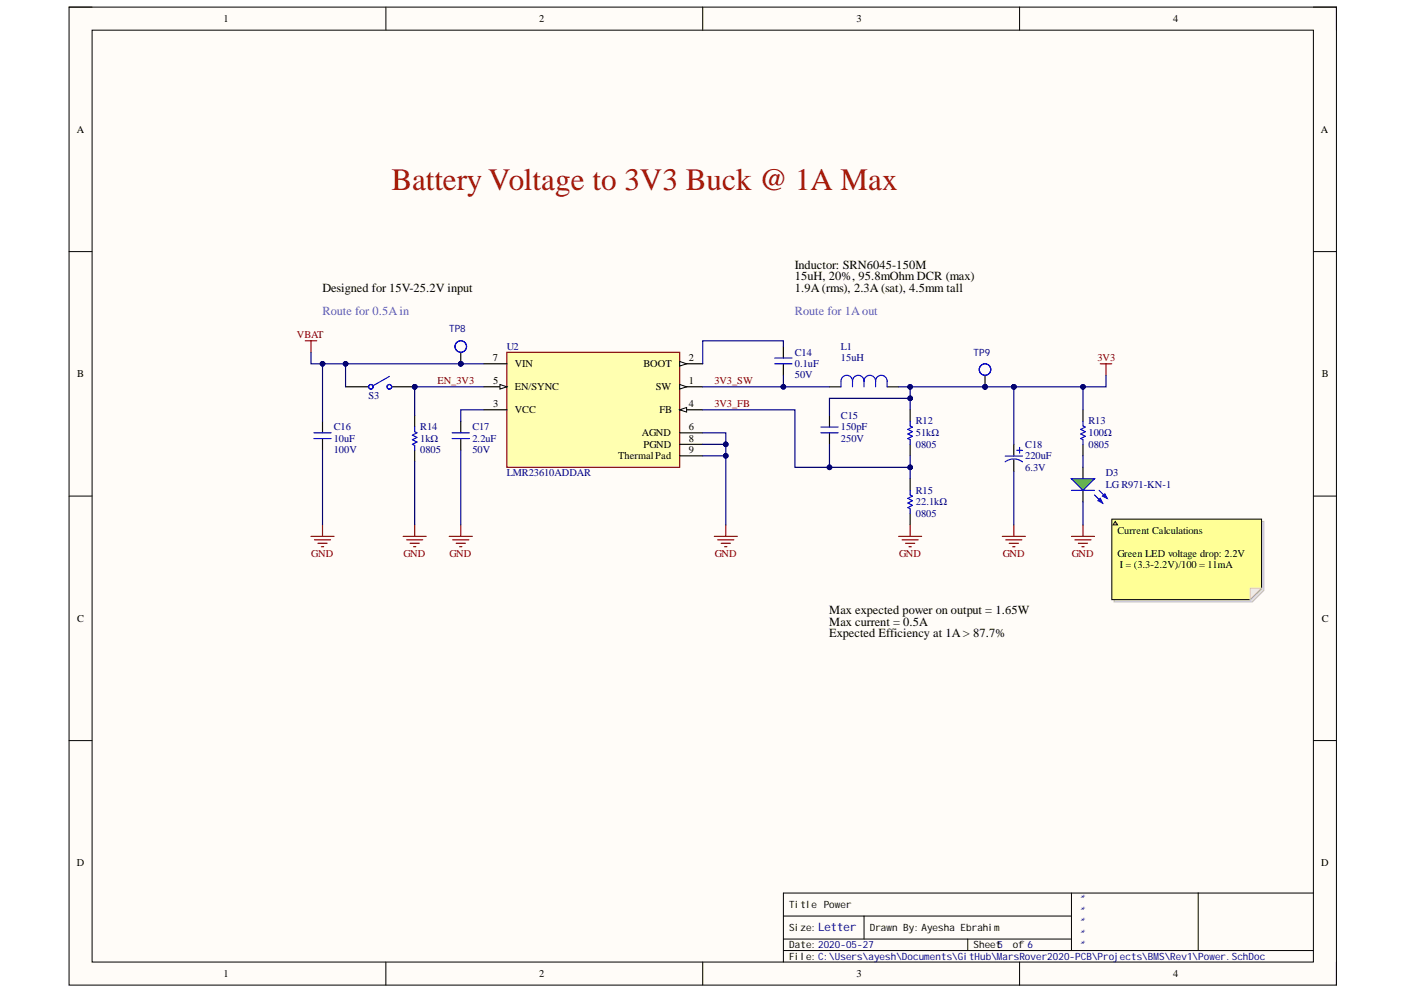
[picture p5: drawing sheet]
<svg xmlns="http://www.w3.org/2000/svg" width="297mm" height="210mm" viewBox="0 0 297 210" stroke-linecap="round" stroke-linejoin="round" font-family="sans-serif">
<path d="M14.6 1.5h267.5v206.5h-267.5z" fill-rule="evenodd" fill="#fffcf8"/>
<path d="M14.6 1.5h267.5v206.5h-267.5z" fill="none" stroke="#000" stroke-width=".21"/>
<path d="M19.4 6.4h257.9v196.8h-257.9z" fill-rule="evenodd" fill="#fffcf8"/>
<g fill="none" stroke="#000" stroke-width=".21">
<path d="M14.6 1.5h4.8M19.4 6.4h257.9v196.8h-257.9zM81.5 1.5v4.9M148.4 1.5v4.9M215.2 1.5v4.9M277.3 1.5h4.8v4.9M14.6 53.1h4.8M277.3 53.1h4.8M14.6 104.8h4.8M277.3 104.8h4.8M14.6 156.4h4.8M277.3 156.4h4.8"/>
<path d="M165.4 193.4h60.8M165.4 198.3h60.8M182.4 193.4v4.9M204.3 198.3v2.4M226.2 188.6v12.1M253 188.6v12.1M277.3 188.6h-111.9v14.6M81.5 203.2v4.8M148.4 203.2v4.8M165.4 200.7h111.9M215.2 203.2v4.8M282.1 203.2v4.8"/>
</g>
<path d="M228.6 98.7v2.4M228.6 103.5v2.5" fill="none" stroke="#000" stroke-width=".24"/>
<path d="M226.2 101.1h4.9l-2.5 2.4z" fill="#0f0"/>
<path d="M226.2 101.1h4.9l-2.5 2.4zM231.1 104.5l1.7 1.7M232 103.5l1.7 1.7" fill="none" stroke="#00f" stroke-width=".24"/>
<path d="M231.8 105.7l.5-.5 .5 1z" fill="#00f"/>
<path d="M231.8 105.7l.5-.5 .5 1z" fill="none" stroke="#00f" stroke-width=".24"/>
<path d="M232.8 104.8l.5-.5 .4 .9z" fill="#00f"/>
<path d="M226.2 103.5h4.9M232.8 104.8l.5-.5 .4 .9z" fill="none" stroke="#00f" stroke-width=".24"/>
<path d="M226.2 113.3h4.9M226.9 114h3.4M227.7 114.7h1.9M228.4 115.5h.5M228.6 110.8v2.5" fill="none" stroke="#800000" stroke-width=".24"/>
<path d="M107 74.4h36.5v24.3h-36.5z" fill-rule="evenodd" fill="#ffffb0"/>
<path d="M107 74.4h36.5v24.3h-36.5z" fill="none" stroke="#800000" stroke-width=".24"/>
<path d="M102.1 76.8h4.9M143.5 76.8h4.9M102.1 86.5h4.9" fill="none" stroke="#000" stroke-width=".24"/>
<path d="M143.5 76.3l1.5 .5-1.5 .5z" fill="#f8fcff"/>
<path d="M143.5 76.3l1.5 .5-1.5 .5z" fill="none" stroke="#000" stroke-width=".21"/>
<path d="M102.1 81.7h4.9" fill="none" stroke="#000" stroke-width=".24"/>
<path d="M105.5 81.2l1.5 .5-1.5 .5z" fill="#f8fcff"/>
<path d="M105.5 81.2l1.5 .5-1.5 .5z" fill="none" stroke="#000" stroke-width=".21"/>
<path d="M143.5 86.5h4.9" fill="none" stroke="#000" stroke-width=".24"/>
<path d="M143.5 86.5l1.5-.4v.9z" fill="#f8fcff"/>
<path d="M143.5 86.5l1.5-.4v.9z" fill="none" stroke="#000" stroke-width=".21"/>
<path d="M143.5 81.7h4.9" fill="none" stroke="#000" stroke-width=".24"/>
<path d="M143.5 81.2l1.5 .5-1.5 .5z" fill="#f8fcff"/>
<path d="M143.5 81.2l1.5 .5-1.5 .5z" fill="none" stroke="#000" stroke-width=".21"/>
<g fill="none" stroke="#000" stroke-width=".24">
<path d="M165.4 73.2v2.4M165.4 76.8v2.5M97.3 89v2.4M97.3 92.6v2.4M143.5 96.3h4.9M143.5 91.4h4.9M143.5 93.8h4.9M175.1 87.8v2.4M175.1 91.4v2.4M192.1 86.5v2.5M192.1 93.8v2.5M192.1 101.1v2.4"/>
<path d="M192.1 108.4v2.4"/>
</g>
<g fill="none" stroke="#800000" stroke-width=".24">
<path d="M64.4 72h2.5M65.7 72v2.4M232.3 76.8h2.4M233.5 76.8v2.5M65.7 113.3h4.8M66.4 114h3.4M67.1 114.7h2M67.8 115.5h.5M68.1 110.8v2.5M94.8 113.3h4.9M95.6 114h3.4M96.3 114.7h2"/>
<path d="M97 115.5h.5M97.3 110.8v2.5M150.8 113.3h4.9M151.5 114h3.4M152.3 114.7h1.9M153 115.5h.5M153.2 110.8v2.5M189.7 113.3h4.9M190.4 114h3.4M191.2 114.7h1.9M191.9 115.5h.5M192.1 110.8v2.5"/>
</g>
<path d="M163.6 76.8h3.6M163.6 75.6h3.6M95.4 92.6h3.7M95.4 91.4h3.7M173.3 91.4h3.6M173.3 90.2h3.6M192.1 89v.9l.5 .3-.9 .5 .9 .5-.9 .4 .9 .5-.9 .5 .4 .3v.9M192.1 103.5v1l.5 .3-.9 .4 .9 .5-.9 .5 .9 .5-.9 .5 .4 .2v1" fill="none" stroke="#00f" stroke-width=".24"/>
<circle cx="97.3" cy="76.8" r=".49" fill="#000080"/>
<circle cx="97.3" cy="76.8" r=".49" fill="none" stroke="#000080" stroke-width=".21"/>
<path d="M97.3 74.4v2.4" fill="none" stroke="#000" stroke-width=".24"/>
<circle cx="97.3" cy="76.8" r=".49" fill="#000080"/>
<circle cx="97.3" cy="76.8" r=".49" fill="none" stroke="#000080" stroke-width=".21"/>
<circle cx="97.3" cy="73.2" r="1.22" fill="none" stroke="#00f" stroke-width=".24"/>
<circle cx="208" cy="81.7" r=".49" fill="#000080"/>
<circle cx="208" cy="81.7" r=".49" fill="none" stroke="#000080" stroke-width=".21"/>
<path d="M208 79.3v2.4" fill="none" stroke="#000" stroke-width=".24"/>
<circle cx="208" cy="81.7" r=".49" fill="#000080"/>
<circle cx="208" cy="81.7" r=".49" fill="none" stroke="#000080" stroke-width=".21"/>
<g fill="none" stroke="#00f" stroke-width=".24">
<path d="M66.3 92.6h3.6M66.3 91.4h3.6M180 80.5a1.22 1.22 0 0 1 1.2-1.2 1.22 1.22 0 0 1 1.2 1.2M180 80.5a1.22 1.22 0 0 0-1.2-1.2 1.22 1.22 0 0 0-1.3 1.2v1.2M180 80.5v1.2M182.4 80.5a1.22 1.22 0 0 1 1.2-1.2 1.22 1.22 0 0 1 1.3 1.2M182.4 80.5v1.2M184.9 80.5a1.22 1.22 0 0 1 1.2-1.2 1.22 1.22 0 0 1 1.2 1.2v1.2M184.9 80.5v1.2M212.2 97.5a3 3 0 0 1 3.7 0M212.2 96.3h3.7M214.6 95.1h1.3"/>
<path d="M215.2 94.5v1.2"/>
<circle cx="208" cy="78" r="1.22"/>
<circle cx="208" cy="78" r="1.21"/>
</g>
<path d="M85.1 113.3h4.9M85.8 114h3.4M86.6 114.7h1.9M87.3 115.5h.5M87.5 110.8v2.5M211.6 113.3h4.9M212.3 114h3.4M213.1 114.7h1.9M213.8 115.5h.5M214 110.8v2.5" fill="none" stroke="#800000" stroke-width=".24"/>
<path d="M68.1 89v2.4M68.1 92.6v2.4M175.1 81.7h2.4M187.3 81.7h2.4M214 93.8v2.5M214 97.1v2.4" fill="none" stroke="#000" stroke-width=".24"/>
<circle cx="87.5" cy="81.7" r=".49" fill="#000080"/>
<circle cx="87.5" cy="81.7" r=".49" fill="none" stroke="#000080" stroke-width=".21"/>
<path d="M73 81.7h4.8M82.7 81.7h4.8" fill="none" stroke="#000" stroke-width=".24"/>
<circle cx="87.5" cy="81.7" r=".49" fill="#000080"/>
<circle cx="87.5" cy="81.7" r=".49" fill="none" stroke="#000080" stroke-width=".21"/>
<g fill="none" stroke="#00f" stroke-width=".24">
<path d="M82.2 79.5l-3.4 1.9M87.5 90.2v1l.5 .2-.9 .5 .9 .5-.9 .5 .9 .4-.9 .5 .4 .3v.9M228.6 89v.9l.5 .3-1 .5 1 .5-1 .4 1 .5-1 .5 .5 .3v.9"/>
<circle cx="78.3" cy="81.7" r=".49"/>
<circle cx="82.2" cy="81.7" r=".49"/>
</g>
<path d="M87.5 87.8v2.4M87.5 95v2.5M228.6 86.5v2.5M228.6 93.8v2.5" fill="none" stroke="#000" stroke-width=".24"/>
<path d="M65.7 74.4v2.4h36.4M228.6 96.3v2.4" fill="none" stroke="#000080" stroke-width=".24"/>
<circle cx="68.1" cy="76.8" r=".49" fill="#000080"/>
<circle cx="68.1" cy="76.8" r=".49" fill="none" stroke="#000080" stroke-width=".21"/>
<circle cx="73" cy="76.8" r=".49" fill="#000080"/>
<circle cx="73" cy="76.8" r=".49" fill="none" stroke="#000080" stroke-width=".21"/>
<circle cx="97.3" cy="76.8" r=".49" fill="#000080"/>
<circle cx="97.3" cy="76.8" r=".49" fill="none" stroke="#000080" stroke-width=".21"/>
<path d="M102.1 81.7h-14.6v6.1" fill="none" stroke="#000080" stroke-width=".24"/>
<circle cx="87.5" cy="81.7" r=".49" fill="#000080"/>
<circle cx="87.5" cy="81.7" r=".49" fill="none" stroke="#000080" stroke-width=".21"/>
<path d="M102.1 86.5h-4.8v2.5M148.4 96.3h4.8" fill="none" stroke="#000080" stroke-width=".24"/>
<circle cx="153.2" cy="96.3" r=".49" fill="#000080"/>
<circle cx="153.2" cy="96.3" r=".49" fill="none" stroke="#000080" stroke-width=".21"/>
<path d="M148.4 93.8h4.8" fill="none" stroke="#000080" stroke-width=".24"/>
<circle cx="153.2" cy="93.8" r=".49" fill="#000080"/>
<circle cx="153.2" cy="93.8" r=".49" fill="none" stroke="#000080" stroke-width=".21"/>
<path d="M148.4 91.4h4.8v19.4" fill="none" stroke="#000080" stroke-width=".24"/>
<circle cx="153.2" cy="93.8" r=".49" fill="#000080"/>
<circle cx="153.2" cy="93.8" r=".49" fill="none" stroke="#000080" stroke-width=".21"/>
<circle cx="153.2" cy="96.3" r=".49" fill="#000080"/>
<circle cx="153.2" cy="96.3" r=".49" fill="none" stroke="#000080" stroke-width=".21"/>
<path d="M148.4 86.5h19.4v12.2h7.3" fill="none" stroke="#000080" stroke-width=".24"/>
<circle cx="175.1" cy="98.7" r=".49" fill="#000080"/>
<circle cx="175.1" cy="98.7" r=".49" fill="none" stroke="#000080" stroke-width=".21"/>
<path d="M148.4 81.7h26.7" fill="none" stroke="#000080" stroke-width=".24"/>
<circle cx="165.4" cy="81.7" r=".49" fill="#000080"/>
<circle cx="165.4" cy="81.7" r=".49" fill="none" stroke="#000080" stroke-width=".21"/>
<path d="M165.4 73.2v-1.2h-17v4.8M175.1 93.8v4.9h17v-2.4" fill="none" stroke="#000080" stroke-width=".24"/>
<circle cx="175.1" cy="98.7" r=".49" fill="#000080"/>
<circle cx="175.1" cy="98.7" r=".49" fill="none" stroke="#000080" stroke-width=".21"/>
<circle cx="192.1" cy="98.7" r=".49" fill="#000080"/>
<circle cx="192.1" cy="98.7" r=".49" fill="none" stroke="#000080" stroke-width=".21"/>
<path d="M192.1 84.1h-17v3.7" fill="none" stroke="#000080" stroke-width=".24"/>
<circle cx="192.1" cy="84.1" r=".49" fill="#000080"/>
<circle cx="192.1" cy="84.1" r=".49" fill="none" stroke="#000080" stroke-width=".21"/>
<path d="M189.7 81.7h24.3" fill="none" stroke="#000080" stroke-width=".24"/>
<circle cx="192.1" cy="81.7" r=".49" fill="#000080"/>
<circle cx="192.1" cy="81.7" r=".49" fill="none" stroke="#000080" stroke-width=".21"/>
<circle cx="208" cy="81.7" r=".49" fill="#000080"/>
<circle cx="208" cy="81.7" r=".49" fill="none" stroke="#000080" stroke-width=".21"/>
<circle cx="214" cy="81.7" r=".49" fill="#000080"/>
<circle cx="214" cy="81.7" r=".49" fill="none" stroke="#000080" stroke-width=".21"/>
<path d="M233.5 79.3v2.4h-19.5" fill="none" stroke="#000080" stroke-width=".24"/>
<circle cx="214" cy="81.7" r=".49" fill="#000080"/>
<circle cx="214" cy="81.7" r=".49" fill="none" stroke="#000080" stroke-width=".21"/>
<circle cx="228.6" cy="81.7" r=".49" fill="#000080"/>
<circle cx="228.6" cy="81.7" r=".49" fill="none" stroke="#000080" stroke-width=".21"/>
<path d="M68.1 76.8v12.2M68.1 95v15.8" fill="none" stroke="#000080" stroke-width=".24"/>
<circle cx="68.1" cy="76.8" r=".49" fill="#000080"/>
<circle cx="68.1" cy="76.8" r=".49" fill="none" stroke="#000080" stroke-width=".21"/>
<path d="M73 76.8v4.9" fill="none" stroke="#000080" stroke-width=".24"/>
<circle cx="73" cy="76.8" r=".49" fill="#000080"/>
<circle cx="73" cy="76.8" r=".49" fill="none" stroke="#000080" stroke-width=".21"/>
<path d="M165.4 79.3v2.4M87.5 97.5v13.3M97.3 95v15.8" fill="none" stroke="#000080" stroke-width=".24"/>
<circle cx="165.4" cy="81.7" r=".49" fill="#000080"/>
<circle cx="165.4" cy="81.7" r=".49" fill="none" stroke="#000080" stroke-width=".21"/>
<path d="M192.1 98.7v2.4" fill="none" stroke="#000080" stroke-width=".24"/>
<circle cx="192.1" cy="98.7" r=".49" fill="#000080"/>
<circle cx="192.1" cy="98.7" r=".49" fill="none" stroke="#000080" stroke-width=".21"/>
<path d="M192.1 81.7v4.8" fill="none" stroke="#000080" stroke-width=".24"/>
<circle cx="192.1" cy="81.7" r=".49" fill="#000080"/>
<circle cx="192.1" cy="81.7" r=".49" fill="none" stroke="#000080" stroke-width=".21"/>
<circle cx="192.1" cy="84.1" r=".49" fill="#000080"/>
<circle cx="192.1" cy="84.1" r=".49" fill="none" stroke="#000080" stroke-width=".21"/>
<path d="M214 81.7v12.1M214 99.5v11.3" fill="none" stroke="#000080" stroke-width=".24"/>
<circle cx="214" cy="81.7" r=".49" fill="#000080"/>
<circle cx="214" cy="81.7" r=".49" fill="none" stroke="#000080" stroke-width=".21"/>
<path d="M228.6 81.7v4.8M228.6 106v4.8" fill="none" stroke="#000080" stroke-width=".24"/>
<circle cx="228.6" cy="81.7" r=".49" fill="#000080"/>
<circle cx="228.6" cy="81.7" r=".49" fill="none" stroke="#000080" stroke-width=".21"/>
<path d="M235.2 110.1h31.6v14.6l-2.4 2.4h-29.2z" fill-rule="evenodd" fill="#e0ddd7"/>
<path d="M235.2 110.1h31.6v14.6l-2.4 2.4h-29.2z" fill="none" stroke="#bfbdba" stroke-width=".21"/>
<path d="M234.7 109.6h31.6v14.6l-2.4 2.4h-29.2z" fill-rule="evenodd" fill="#ffff96"/>
<path d="M234.7 109.6h31.6v14.6l-2.4 2.4h-29.2z" fill="none" stroke="#000" stroke-width=".21"/>
<path d="M263.9 124.2h2.4l-2.4 2.4z" fill="#f2f0d8"/>
<path d="M263.9 124.2h2.4l-2.4 2.4z" fill="none" stroke="#bfbdba" stroke-width=".21"/>
<path d="M235.4 110.1l.5 .7h-.9z" fill="#ffcc78"/>
<path d="M235.4 110.1l.5 .7h-.9z" fill="none" stroke="#300" stroke-width=".21"/>
<text font-size="6.6" fill="#a61c00" x="82.6" y="40.1">Battery Voltage to 3V3 Buck @ 1A Max</text>
<g font-size="2.6">
<text x="167.8" y="56.8">Inductor: SRN6045-150M</text>
<text x="167.8" y="59.2">15uH, 20%, 95.8mOhm DCR (max)</text>
<text x="68.1" y="61.7">Designed for 15V-25.2V input</text>
<text x="167.8" y="61.7">1.9A (rms), 2.3A (sat), 4.5mm tall</text>
<text x="175.1" y="129.7">Max expected power on output = 1.65W</text>
<text x="175.1" y="132.1">Max current = 0.5A</text>
<text x="175.1" y="134.5">Expected Efficiency at 1A&gt; 87.7%</text>
</g>
<g font-size="2.6" fill="#90f">
<text x="68.1" y="66.5">Route for 0.5A in</text>
<text x="167.8" y="66.5">Route for 1Aout</text>
</g>
<text font-size="2.4" fill="#000080" x="172.7" y="196.7">Letter</text>
<g font-size="2.2">
<text x="47.2" y="4.6">1</text>
<text x="113.8" y="4.6">2</text>
<text x="180.8" y="4.6">3</text>
<text x="247.7" y="4.6">4</text>
<text x="16.2" y="28">A</text>
<text x="278.9" y="28">A</text>
<text x="104" y="76.3">7</text>
<text x="108.7" y="77.6">VIN</text>
<text x="135.8" y="77.6">BOOT</text>
<text x="145.4" y="76.3">2</text>
<text x="16.3" y="79.7">B</text>
<text x="104.1" y="81.2">5</text>
<text x="108.7" y="82.4">EN/SYNC</text>
<text x="138.5" y="82.4">SW</text>
<text x="145.4" y="81.2">1</text>
<text x="279" y="79.7">B</text>
<text x="104.1" y="86">3</text>
<text x="108.7" y="87.3">VCC</text>
<text x="139.2" y="87.3">FB</text>
<text x="145.4" y="86">4</text>
<text x="135.5" y="92.1">AGND</text>
<text x="135.8" y="94.5">PGND</text>
<text x="145.4" y="95.7">9</text>
<text x="145.4" y="90.9">6</text>
<text x="145.4" y="93.4">8</text>
<text x="130.5" y="97">ThermalPad</text>
<text x="235.9" y="112.8">Current Calculations</text>
<text x="235.9" y="117.6">Green LED voltage drop: 2.2V</text>
<text x="236.4" y="120">I = (3.3-2.2V)/100 = 11mA</text>
<text x="16.3" y="131.3">C</text>
<text x="279" y="131.3">C</text>
<text x="16.2" y="182.9">D</text>
<text x="278.9" y="182.9">D</text>
<text x="47.2" y="206.3">1</text>
<text x="113.8" y="206.3">2</text>
<text x="180.8" y="206.3">3</text>
<text x="247.7" y="206.3">4</text>
</g>
<g font-size="2.2" fill="#800000">
<text x="62.7" y="71.5">VBAT</text>
<text x="231.7" y="76.3">3V3</text>
<text x="92.4" y="81.2">EN_3V3</text>
<text x="150.8" y="81.2">3V3_SW</text>
<text x="150.8" y="86">3V3_FB</text>
<text x="65.7" y="117.6">GND</text>
<text x="85.2" y="117.6">GND</text>
<text x="94.9" y="117.6">GND</text>
<text x="150.9" y="117.6">GND</text>
<text x="189.8" y="117.6">GND</text>
<text x="211.7" y="117.6">GND</text>
<text x="226.3" y="117.6">GND</text>
</g>
<g font-size="2.2" fill="#000080">
<text x="107" y="73.9">U2</text>
<text x="167.8" y="77.6">0.1uF</text>
<text x="167.8" y="75.1">C14</text>
<text x="177.5" y="76.3">15uH</text>
<text x="177.5" y="73.9">L1</text>
<text x="167.8" y="79.9">50V</text>
<text x="77.8" y="84.3">S3</text>
<text x="177.5" y="88.5">C15</text>
<text x="193.4" y="89.6">R12</text>
<text x="229.8" y="89.6">R13</text>
<text x="70.5" y="95.7">100V</text>
<text x="70.5" y="93.4">10uF</text>
<text x="70.5" y="90.9">C16</text>
<text x="88.7" y="95.7">0805</text>
<text x="88.7" y="93.4">1kΩ</text>
<text x="88.7" y="90.9">R14</text>
<text x="99.7" y="95.7">50V</text>
<text x="99.7" y="93.4">2.2uF</text>
<text x="99.7" y="90.9">C17</text>
<text x="177.5" y="90.9">150pF</text>
<text x="177.5" y="93.4">250V</text>
<text x="193.4" y="94.5">0805</text>
<text x="193.4" y="92.1">51kΩ</text>
<text x="216.4" y="94.5">C18</text>
<text x="229.8" y="94.5">0805</text>
<text x="229.8" y="92.1">100Ω</text>
<text x="107" y="100.6">LMR23610ADDAR</text>
<text x="216.4" y="99.4">6.3V</text>
<text x="216.4" y="97">220uF</text>
<text x="233.4" y="100.6">D3</text>
<text x="193.4" y="106.7">22.1kΩ</text>
<text x="193.4" y="104.3">R15</text>
<text x="233.4" y="103.1">LG R971-KN-1</text>
<text x="193.4" y="109.2">0805</text>
</g>
<g font-size="2.1" fill="#000080">
<text x="94.8" y="70.2">TP8</text>
<text x="205.5" y="75.1">TP9</text>
<text x="227.4" y="190.5">*</text>
<text x="227.4" y="193">*</text>
<text x="227.4" y="195.3">*</text>
<text x="227.4" y="197.8">*</text>
<text x="227.4" y="200.2">*</text>
</g>
<g font-size="2.1">
<text x="166.6" y="191.7">Title Power</text>
<text x="166.6" y="196.6">Size:</text>
<text x="183.6" y="196.6">Drawn By:Ayesha Ebrahim</text>
<text x="166.6" y="200.2">Date:2020-05-27</text>
<text x="166.6" y="202.7">File:C:\Users\ayesh\Documents\GitHub\MarsRover2020-PCB\Projects\BMS\Rev1\Power.SchDoc</text>
<text x="205.5" y="200.2">Sheet5</text>
<text x="213.8" y="200.2">of 6</text>
</g>
</svg>
